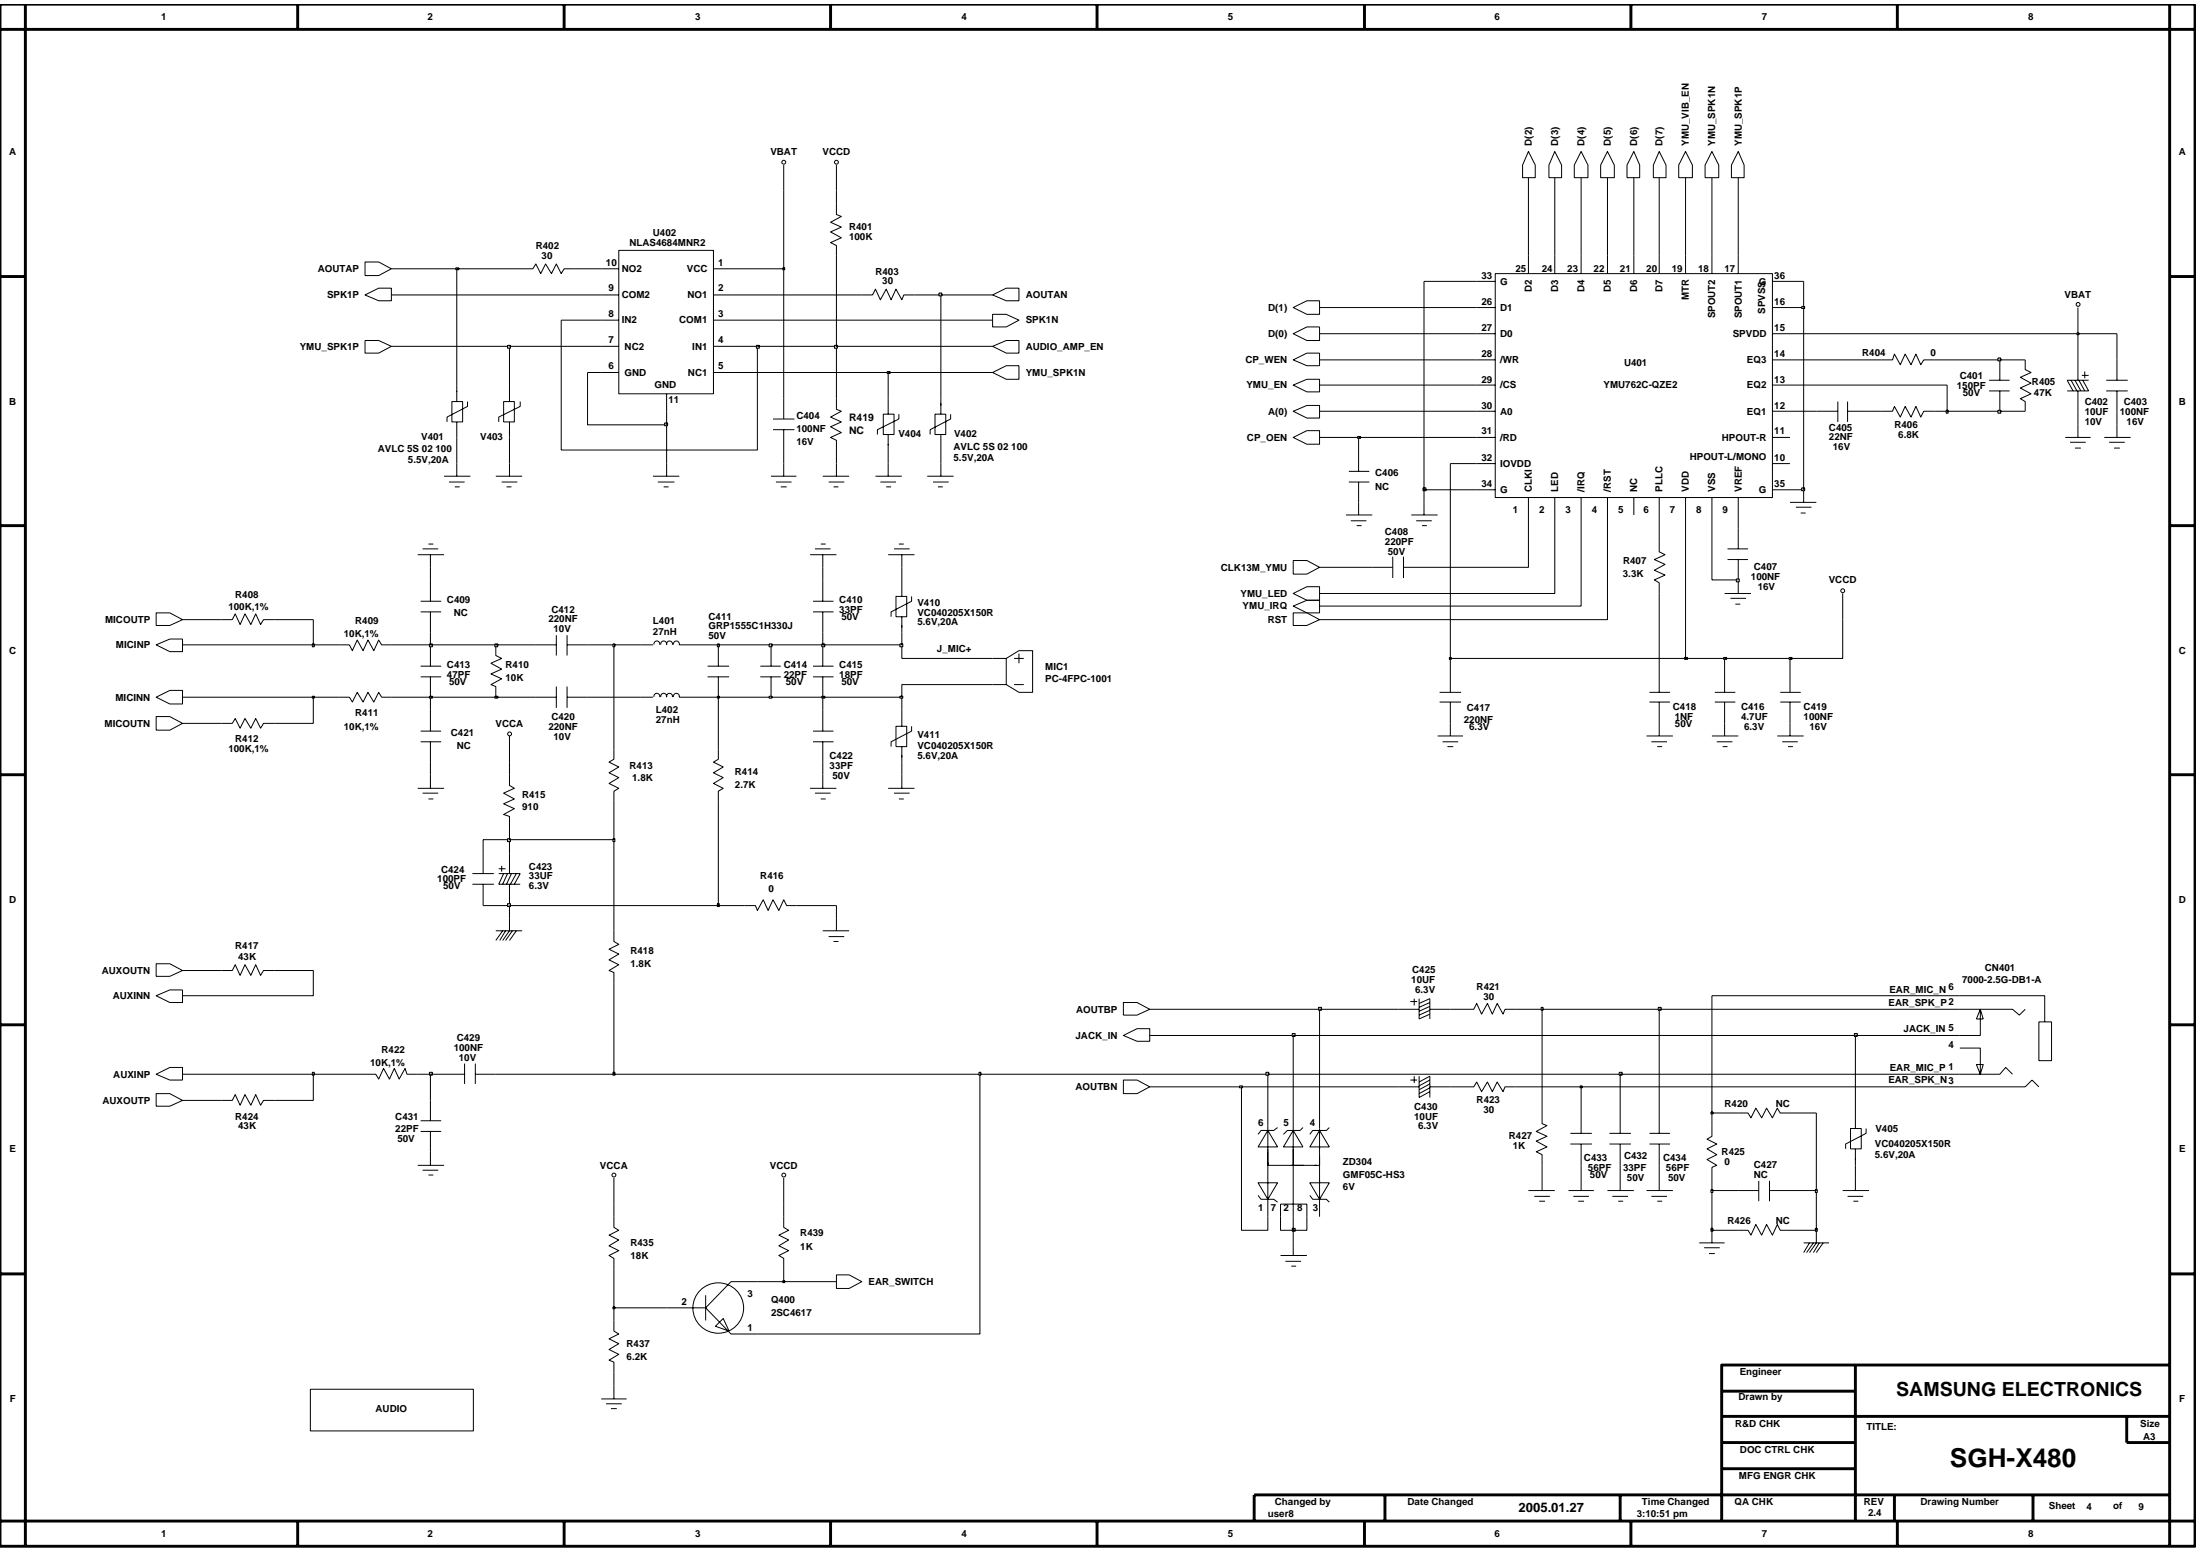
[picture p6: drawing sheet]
<svg xmlns="http://www.w3.org/2000/svg" width="192mm" height="135mm" viewBox="0 0 192 135" stroke-linecap="round" stroke-linejoin="round" font-family="sans-serif">
<g fill="none" stroke="#000" stroke-width=".09">
<path d="M68.4 14.4v2.2M73 17.8v.9l.4 .2-.9 .5 .9 .4-.9 .4 .9 .5-.9 .5 .5 .2v.9M73 14.4v2.2M133.3 13.2l.6 1.2v1.1h-1.1v-1.1zM135.6 13.2l.6 1.2v1.1h-1.1v-1.1zM137.9 13.2l.6 1.2v1.1h-1.2v-1.1zM140.2 13.2l.6 1.2v1.1h-1.2v-1.1zM142.5 13.2l.5 1.2v1.1h-1.1v-1.1zM144.7 13.2l.6 1.2v1.1h-1.1v-1.1zM147 13.2l.6 1.2v1.1h-1.2v-1.1zM149.3 13.2l.6 1.2v1.1h-1.2v-1.1zM151.6 13.2l.5 1.2v1.1h-1.1v-1.1z"/>
<path d="M31.8 22.9h1.2l1.1 .5-1.1 .6h-1.2zM31.8 29.7h1.2l1.1 .5-1.1 .6h-1.2zM31.8 25.7l1.2-.6h1.1v1.1h-1.1zM39.4 35h1v1.8h-1zM39.8 33.6v1.4M39.8 36.8v1.4M40.8 35v.5l-1.8 .9v.4M43.9 35h1v1.8h-1zM44.4 33.6v1.4M44.4 36.8v1.4M45.4 35v.5l-1.9 .9v.4M45.5 23.4h1l.2-.4 .5 .9 .4-.9 .5 .9 .4-.9 .5 .9 .2-.5h.9"/>
<path d="M52.4 23.4h1.6M52.4 30.2h1.6M52.4 27.9h1.6M52.4 25.7h1.6M52.4 32.5h1.6M54 21.8h8.2v12.6h-8.2zM58.2 34.4v1.5M62.2 23.4h1.6M62.2 30.2h1.6M62.2 27.9h1.6M62.2 25.7h1.6M62.2 32.5h1.6"/>
<path d="M67.4 37.5h1.9M67.4 36.5h1.9M68.4 34.8v1.7M68.4 37.5v1.8M73 34.8v.9l.4 .2-.9 .5 .9 .4-.9 .4 .9 .5-.9 .5 .5 .2v.9M75.2 25.7h.9l.3-.5 .4 1 .5-1 .4 1 .5-1 .5 1 .1-.5h1M77.1 36.1h.9v1.8h-.9zM77.5 34.8v1.3M77.5 37.9v1.4M78.4 36.1v.4l-1.9 1v.4M81.6 36.1h.9v1.8h-.9zM82.1 34.8v1.3"/>
<path d="M82.1 37.9v1.4M82.9 36.1v.4l-1.8 1v.4M86.6 27.4h1.2l1.1 .5-1.1 .6h-1.2zM86.6 25.7l1.2-.6h1.1v1.1h-1.1zM86.6 32.5l1.2-.6h1.1v1.2h-1.1zM86.6 30.2l1.2-.5h1.1v1.1h-1.1zM112.8 31.4l1.2-.6h1.1v1.1h-1.1zM112.8 29.1l1.2-.6h1.1v1.2h-1.1zM112.8 26.8l1.2-.6h1.1v1.2h-1.1zM112.8 38.2l1.2-.6h1.1v1.1h-1.1zM112.8 35.9l1.2-.5h1.1v1.1h-1.1zM112.8 33.6l1.2-.5h1.1v1.1h-1.1z"/>
<path d="M118.5 39.3v1.8M128.8 38.2h1.6M128.8 35.9h1.6M128.8 33.6h1.6M128.8 31.4h1.6M128.8 29.1h1.6M128.8 26.8h1.6M128.8 24.5h1.6M130.4 23.9h24.2v19.5h-24.2zM133.3 22.3v1.6M135.6 22.3v1.6M137.9 22.3v1.6"/>
<path d="M140.2 22.3v1.6M142.5 22.3v1.6M144.7 22.3v1.6M147 22.3v1.6M149.3 22.3v1.6M151.6 22.3v1.6M154.6 38.2h1.5M154.6 35.9h1.5M154.6 33.6h1.5M154.6 31.4h1.5M154.6 29.1h1.5M154.6 26.8h1.5"/>
<path d="M154.6 24.5h1.5M158.4 35.9h1.9M160.3 35v1.8M161.2 35.9h1.8M161.2 35v1.8M164.1 35.9h1l.2-.4 .5 .9 .4-.9 .5 .9 .4-.9 .5 .9 .2-.5h.9M164.1 31.4h1l.2-.5 .5 .9 .4-.9 .5 .9 .4-.9 .5 .9 .2-.4h.9M173.5 34.1h1.8M173.5 33.2h1.8M174.4 31.4v1.8M174.4 34.1v1.8M176.7 31.4v.8l.5 .3-1 .4 1 .5-1 .4 1 .6-1 .4 .5 .2v.9"/>
<path d="M180.2 38.2h2.2M180.6 38.6h1.3M180.7 33.2l.5 .9M181 39.1h.5M181 33.2l.5 .9M181.3 26.8v2.3M181.3 31.4v1.8M181.3 34.1v1.8M181.3 37.1v1.1M181.3 33.2l.6 .9M181.6 32.7h.6M181.7 33.2l.5 .9h-1.9"/>
<path d="M181.9 32.4v.6M182.2 33.2h-1.9l.5 .9M183.6 38.2h2.3M183.7 34.1h1.9M183.7 33.2h1.9M184 38.6h1.3M184.4 39.1h.5M184.7 31.4v1.8M184.7 34.1v1.8M184.7 37.1v1.1M13.6 56.2l1.2-.5h1.1v1.1h-1.1zM13.6 53.5h1.2l1.1 .6-1.1 .5h-1.2z"/>
<path d="M19.3 54.1h1l.2-.6 .4 1 .5-1 .5 1 .4-1 .4 1 .3-.4h.9M29.6 56.2h.9l.2 .6 .5-1 .5 1 .4-1 .5 1 .4-1 .3 .4h.8M36.4 48.4h2.3M36.7 59h1.8M36.7 58.1h1.8M36.7 53.4h1.8M36.7 52.4h1.8M36.9 47.9h1.3M37.4 47.5h.4M37.5 48.4v1.1M37.5 50.6v1.8M37.5 53.4v1.7"/>
<path d="M37.5 56.2v1.9M37.5 59v1.8M38.7 41.5h2.3M39.2 42h1.3M39.7 42.5h.4M39.8 40.4v1.1M43.3 56.2v1l.5 .2-1 .5 1 .5-1 .4 1 .4-1 .5 .5 .2v.9M43.3 41.5h2.2M43.8 42h1.3M44.2 42.5h.4M44.4 40.4v1.1M46.7 56.2h1.8"/>
<path d="M48.5 55.4v1.8M48.5 59.9v1.8M49.5 56.2h1.8M49.5 55.4v1.8M49.5 59.9v1.8M55.9 56.2h1.1M57 41.5h2.3M57.1 56.2v-.2l.2-.1 .2 .1v.2M57.4 42h1.4M57.6 56.2l.1-.2 .2-.1 .2 .1v.2M57.9 42.5h.4M58.2 40.4v1.1"/>
<path d="M58.2 56.2v-.2l.2-.1 .2 .1v.2M58.8 56.2v-.2l.2-.1 .2 .1v.2h1.2M61.7 59h1.9M61.7 58.1h1.9M62.7 56.2v1.9M62.7 59v1.8M66.3 59h1.8M66.3 58.1h1.8M67.3 41.5h2.2M67.3 56.2v1.9M67.3 59v1.8M67.7 42h1.3"/>
<path d="M68.1 42.5h.5M68.4 40.4v1.1M70.7 48.4h2.3M70.9 59h1.8M70.9 58.1h1.8M70.9 53.4h1.8M70.9 52.4h1.8M71.1 47.9h1.4M71.6 47.5h.4M71.8 48.4v1.1M71.8 50.6v1.8M71.8 53.4v1.7"/>
<path d="M71.8 56.2v1.9M71.8 59v1.8M71.8 41.5h2.3M72.3 42h1.3M72.7 42.5h.4M73 40.4v1.1M76.4 41.5h2.3M76.8 42h1.4M77.3 42.5h.4M77.5 48.4h2.3M77.5 40.4v1.1M78 47.9h1.3"/>
<path d="M78.2 52h.9v1.8h-.9zM78.4 47.5h.4M78.7 48.4v1.1M78.7 50.6v1.4M78.7 53.8v1.3M79.5 52v.4l-1.8 1v.4M80.9 41.5h2.3M81.4 42h1.4M81.8 42.5h.4M82.1 40.4v1.1M86.6 59.7h1.2l1.1 .7h1.2v-3.6h-1.2l-1.1 .6v2.3M86.6 57.4h1.2"/>
<path d="M88.5 57.4h.8M88.5 59.7h.8M88.9 57v.9M112.8 48.9h1.2l1.1 .6-1.1 .6h-1.2zM112.8 51.8l1.2-.6h1.1v1.2h-1.1zM112.8 52.9l1.2-.5h1.1v1.1h-1.1zM112.8 53.5h1.2l1.1 .6-1.1 .5h-1.2zM117.4 44.9h2.3M117.7 42h1.8M117.7 41.1h1.8M117.8 45.4h1.4M118.3 45.8h.5"/>
<path d="M118.5 42v2.9M119.7 49.5h1.8M121.5 48.6v1.8M122.4 49.5h1.8M122.4 48.6v1.8M123.1 44.9h2.3M123.5 45.4h1.4M124 45.8h.5M124.2 43.8v1.1M126.5 58.5v1.9M128.8 40.4h1.6M128.8 42.7h1.6"/>
<path d="M133.3 43.4v1.5M135.6 43.4v1.5M137.9 43.4v1.5M140.2 43.4v1.5M142.5 43.4v1.5M144.7 47.2v.9l.5 .3-.9 .4 .9 .4-.9 .5 .9 .5-.9 .4 .4 .2v1M144.7 43.4v1.5M144.7 58.5v1.9M147 43.4v1.5M149.3 43.4v1.5M150.4 51.8h2.3M150.4 58.5v1.9"/>
<path d="M150.7 47.9h1.8M150.7 48.8h1.8M151 52.2h1.3M151.4 52.7h.4M151.6 43.4v1.5M151.6 46.1v1.8M151.6 48.8v3M154.6 40.4h1.5M154.6 42.7h1.5M156.1 58.5v1.9M156.1 43.8h2.3M156.7 44.2h1.3"/>
<path d="M157.1 44.8h.4M157.3 42.7v1.1M160.7 51.8v2.3M13.6 62.5h1.2l1.1 .6-1.1 .6h-1.2zM13.6 60.8l1.2-.6h1.1v1.2h-1.1zM19.3 63.1h1l.2-.4 .4 .8 .5-.8 .5 .8 .4-.8 .4 .8 .3-.4h.9M29.6 60.8h.9l.2 .4 .5-.8 .5 .8 .4-.8 .5 .8 .4-.8 .3 .4h.8M36.4 68.8h2.3M36.7 64.7h1.8M36.7 63.8h1.8M36.9 69.2h1.3M37.4 69.7h.4"/>
<path d="M37.5 61.9v1.9M37.5 64.7v1.8M37.5 67.6v1.2M41.2 77.1h1.9M41.2 76.2h1.9M42.1 74.4v1.8M42.1 77.1v1.9M43.5 76.2h1.9l-.5 .9M43.5 75.8h.6M43.8 75.5v.5M43.9 76.2l-.4 .9h1.9M44.3 76.2l-.5 .9"/>
<path d="M44.4 67.6v.9l.5 .3-1 .4 1 .5-1 .4 1 .4-1 .5 .5 .2v.9M44.4 64.2v2.3M44.4 74.4v1.8M44.4 77.1v1.9M44.6 76.2l-.4 .9M45 76.2l-.5 .9M46.7 60.8h1.8M49.5 60.8h1.8M53.6 65.4v.8l-.5 .3 .9 .4-.9 .5 .9 .4-.9 .5 .9 .5-.4 .2v.9M55.9 60.8h1.1M57.1 60.8v-.2l.2-.1 .2 .1v.2M57.6 60.8l.1-.2 .2-.1 .2 .1v.2"/>
<path d="M58.2 60.8v-.2l.2-.1 .2 .1v.2M58.8 60.8v-.2l.2-.1 .2 .1v.2h1.2M62.7 65.4v.8l-.5 .3 .9 .4-.9 .5 .9 .4-.9 .5 .9 .5-.4 .2v.9M65 79h.9l.2 .4 .5-.9 .4 .9 .4-.9 .5 .9 .5-.9 .2 .5h.9M70.7 68.8h2.3M70.9 64.7h1.8M70.9 63.8h1.8M71.1 69.2h1.4M71.6 69.7h.4M71.8 61.9v1.9M71.8 64.7v1.8M71.8 67.6v1.2"/>
<path d="M77.5 68.8h2.3M78 69.2h1.3M78.2 63.4h.9v1.7h-.9zM78.4 69.7h.4M78.7 61.9v1.5M78.7 65.1v1.4M78.7 67.6v1.2M79.5 63.4v.4l-1.8 .9v.4M125.4 64.2h2.2M125.6 61.2h1.9M125.6 60.4h1.9M125.8 64.7h1.4"/>
<path d="M126.3 65.1h.5M126.5 61.2v3M143.6 64.2h2.3M143.9 61.2h1.8M143.9 60.4h1.8M144.1 64.7h1.3M144.6 65.1h.4M144.7 61.2v3M149.3 64.2h2.3M149.6 61.2h1.8M149.6 60.4h1.8M149.8 64.7h1.3"/>
<path d="M150.3 65.1h.4M150.4 61.2v3M155 64.2h2.3M155.3 61.2h1.8M155.3 60.4h1.8M155.5 64.7h1.3M156 65.1h.4M156.1 61.2v3M13.6 95.4h1.2l1.1 .6-1.1 .5h-1.2zM13.6 84.1h1.2l1.1 .6-1.1 .5h-1.2zM13.6 93.7l1.2-.6h1.1v1.1h-1.1zM13.6 86.9l1.2-.6h1.1v1.1h-1.1z"/>
<path d="M19.3 84.7h1l.2-.6 .4 1 .5-1 .5 1 .4-1 .4 1 .3-.4h.9M19.3 96h1l.2-.5 .4 .9 .5-.9 .5 .9 .4-.9 .4 .9 .3-.4h.9M31.8 93.7h1l.2 .4 .5-.9 .5 .9 .4-.9 .4 .9 .5-.9 .2 .5h.9M36.7 98.7h1.8M36.7 97.8h1.8M37.5 96v1.8M37.5 98.7v2.9M38.7 93.7h1.8M40.5 92.8v1.7M41.5 93.7h1.8M41.5 92.8v1.7M43.3 81.2h2.2"/>
<path d="M43.8 81.2l-.5 .8M44.1 81.2l-.5 .8M44.4 80.1v1.1l-.6 .8M44.7 81.2l-.6 .8M45 81.2l-.6 .8M53.6 81.2v.9l.4 .3-.9 .4 .9 .4-.9 .5 .9 .4-.9 .6 .5 .1v1M71.8 81.2h2.3M72.3 81.7h1.3M72.7 82.1h.4M73 80.1v1.1M85.5 93.7v22.7h-21.7l-2.2-2.3M98 87.4h1.2l1.1 .6-1.1 .5h-1.2z"/>
<path d="M98 94.2h1.2l1.1 .6-1.1 .6h-1.2zM98 90.3l1.2-.6h1.1v1.1h-1.1zM110.6 98.6l.8 1.4h-1.7zM110.6 97.1v9M111.4 98.4l-.3 .2h-1.1l-.3 .3M112.8 98.6l.9 1.4h-1.7zM112.8 97.1v9M113.7 98.4l-.3 .2h-1.1l-.3 .3M115.1 98.6l.9 1.4h-1.7zM115.1 97.1v9M116 98.4l-.3 .2h-1.2l-.2 .3M122 88h1.8"/>
<path d="M122 94.8h1.8M123 87.4h.6M123 94.2h.6M123.4 87.1v.6M123.4 93.9v.6M123.8 87.5l.9-.4v1.8M123.8 87.1v1.8l.9-.4M123.8 94.4l.9-.5v1.8M123.8 93.9v1.8l.9-.5M124.7 88h1.8M124.7 88.1l-.9 .4M124.7 87.4l-.9 .5"/>
<path d="M124.7 87.8l-.9 .4M124.7 94.8h1.8M124.7 94.9l-.9 .5M124.7 94.2l-.9 .5M124.7 94.5l-.9 .6M127.6 94.8h1l.2-.4 .4 .8 .6-.8 .4 .8 .4-.8 .5 .8 .2-.4h.9M127.6 88h1l.2-.5 .4 1 .6-1 .4 1 .4-1 .5 1 .2-.5h.9M134.5 97.1v.9l.4 .2-.9 .5 .9 .4-.9 .4 .9 .5-.9 .5 .5 .2v.9M137 98.9h1.9M137 99.8h1.9M137.9 97.1v1.8M137.9 99.8v1.8"/>
<path d="M140.4 98.9h1.9M140.4 99.8h1.9M141.3 97.1v1.8M141.3 99.8v1.8M143.9 98.9h1.8M143.9 99.8h1.8M144.7 97.1v1.8M144.7 99.8v1.8M149.3 98.2v.9l-.4 .3 .9 .4-.9 .4 .9 .5-.9 .4 .9 .5-.5 .2v.9M151.6 97.1h.9l.2 .4 .5-.8 .5 .8 .4-.8 .5 .8 .4-.8 .3 .4h.8M161.4 98.4h1v1.8h-1zM161.8 97.1v1.3"/>
<path d="M162.8 98.4v.5l-1.8 .9v.4M171 93.7h3.4l.6-.6 .6 .6M171 91.4h1.7v2.3l.3-.8h-.6l.3 .8M171 86.9h7.4v2.2M171 88h4.6l.6 .5 .5-.5M171 94.8h5.7l.6-.6 .6 .6M172.7 88l-.3 .9h.6l-.3-.9v2.3h-1.7M177.9 89.1h1.1v3.4h-1.1zM36.4 101.6h2.3M36.9 102.1h1.3M37.4 102.5h.4M53.6 114.1v2l.4 .3-.9 .4 .9 .4-.9 .5 .9 .4-.9 .5 .5 .2v3.2"/>
<path d="M53.6 106.1v1l.4 .2-.9 .4 .9 .5-.9 .5 .9 .4-.9 .4 .5 .3v.9M53.6 102.7v2.3M61.6 113v2.2M62.4 115.7l.7-.7 .5 1.1zM66.1 111.8h-2.3l-2.2 2.3h-3.4M68.4 106.1v1l.4 .2-.9 .4 .9 .5-.9 .5 .9 .4-.9 .4 .5 .3v.9M68.4 102.7v2.3M73 111.2h1.1l1.1 .6-1.1 .6h-1.1zM109.7 103.2h1.7l-.8 1.4zM109.7 104.3l.3 .3h1.1l.3 .3M110.6 101.6h4.5M111.7 106.1v-1.1h2.3v1.1"/>
<path d="M111.7 109.5h2.3M112.1 110h1.4M112.6 110.4h.5M112.8 108.4v1.1M114.3 104.3l.2 .3h1.2l.3 .3M114.3 103.2h1.7l-.9 1.4zM133.3 103.8h2.3M133.8 104.4h1.4M134.3 104.8h.5M134.5 102.7v1.1M136.8 103.8h2.2M137.2 104.4h1.4"/>
<path d="M137.7 104.8h.5M137.9 102.7v1.1M140.2 103.8h2.3M140.6 104.4h1.4M141.2 104.8h.4M141.3 102.7v1.1M143.6 103.8h2.3M144.1 104.4h1.3M144.6 104.8h.4M144.7 102.7v1.1M148.2 108.4h2.2M148.7 108.8h1.3"/>
<path d="M149.1 109.3h.5M149.3 107.3v1.1M151.6 107.3h.9l.2 .4 .5-.9 .5 .9 .4-.9 .5 .9 .4-.9 .3 .5h.8M151.6 103.8h1.8M153.4 103v1.8M154.4 103.8h1.7M154.4 103v1.8M157.3 108.4h2.3M157.8 108.4l-.5 .9M158.2 108.4l-.6 .9M158.4 107.3v1.1l-.6 .9M158.7 108.4l-.5 .9"/>
<path d="M159 108.4l-.6 .9M160.7 103.8h2.3M161.2 104.4h1.3M161.7 104.8h.4M161.8 100.2v1.4M161.8 102.7v1.1M52.4 122h2.3M52.9 122.4h1.3M53.3 122.9h.5"/>
<circle cx="68.4" cy="14.2" r=".17"/>
<circle cx="73" cy="14.2" r=".17"/>
<circle cx="181.3" cy="26.6" r=".17"/>
<circle cx="160.7" cy="51.5" r=".17"/>
<circle cx="44.5" cy="64" r=".17"/>
<circle cx="53.6" cy="102.5" r=".17"/>
<circle cx="62.7" cy="114.1" r="2.21"/>
<circle cx="68.4" cy="102.5" r=".17"/>
</g>
<path d="M53.5 114h.1v.2h-.1z" fill-rule="evenodd" fill="#c2c2c2"/>
<path d="M53.5 114h.1v.2h-.1zM53.6 110.7v3.4h4.6M66.1 111.8h2.3" fill="none" stroke="#000" stroke-width=".09"/>
<path d="M68.3 111.7h.1v.2h-.1z" fill-rule="evenodd" fill="#c2c2c2"/>
<path d="M108.3 94.8v12.5h2.3v-1.2M68.3 111.7h.2v.2h-.2zM68.4 110.7v1.1h4.6M111.7 106.1v1.2h1.1v1.1" fill="none" stroke="#000" stroke-width=".09"/>
<path d="M112.7 107.1h.3v.3h-.3z" fill-rule="evenodd" fill="#c2c2c2"/>
<path d="M112.7 107.1h.3v.3h-.3zM112.8 106.1v1.2h1.2v-1.2" fill="none" stroke="#000" stroke-width=".09"/>
<path d="M149.2 107.1h.2v.3h-.2z" fill-rule="evenodd" fill="#c2c2c2"/>
<path d="M149.2 107.1h.2v.3h-.2zM149.3 103.8v3.5h2.3M156.1 107.3h2.3" fill="none" stroke="#000" stroke-width=".09"/>
<path d="M158.4 107.1h.1v.3h-.1z" fill-rule="evenodd" fill="#c2c2c2"/>
<path d="M53.6 105v1.1M68.4 105v1.1M158.4 107.1h.1v.3h-.1zM158.4 103.8v3.5" fill="none" stroke="#000" stroke-width=".09"/>
<path d="M149.2 103.8h.2v.2h-.2z" fill-rule="evenodd" fill="#c2c2c2"/>
<path d="M149.2 103.8h.2v.2h-.2zM149.3 102.7v1.1h2.3M156.1 103.8h2.3" fill="none" stroke="#000" stroke-width=".09"/>
<path d="M158.4 103.8h.1v.2h-.1z" fill-rule="evenodd" fill="#c2c2c2"/>
<g fill="none" stroke="#000" stroke-width=".09">
<path d="M110.6 93.7v3.4M112.8 90.3v6.8M115.1 88v9.1M134.5 88v9.1M137.9 94.8v2.3M141.3 93.7v3.4M144.7 88v9.1M149.3 97.1v1.1M158.4 97.1v6.7M134.5 101.6v1.1M137.9 101.6v1.1M141.3 101.6v1.1"/>
<path d="M144.7 101.6v1.1M158.4 103.8h.1v.2h-.1zM161.8 101.6v1.1"/>
</g>
<path d="M149.2 97h.2v.2h-.2z" fill-rule="evenodd" fill="#c2c2c2"/>
<path d="M15.9 96h3.4M27.3 93.7v2.3h-3.4M37.5 93.7v2.3M100.3 94.8h8M149.2 97h.2v.2h-.2zM149.3 86.9v10.2h2.3M156.1 97.1h2.3M161.8 90.3v6.8" fill="none" stroke="#000" stroke-width=".09"/>
<path d="M108.1 94.7h.3v.2h-.3z" fill-rule="evenodd" fill="#c2c2c2"/>
<path d="M108.1 94.7h.3v.2h-.3zM108.3 94.8h13.7M126.5 94.8h1.1M132.2 94.8h5.7" fill="none" stroke="#000" stroke-width=".09"/>
<path d="M137.8 94.7h.2v.2h-.2z" fill-rule="evenodd" fill="#c2c2c2"/>
<path d="M15.9 93.7h11.4M137.8 94.7h.2v.2h-.2zM137.9 94.8h33.1" fill="none" stroke="#000" stroke-width=".09"/>
<path d="M27.2 93.5h.2v.3h-.2z" fill-rule="evenodd" fill="#c2c2c2"/>
<path d="M27.2 93.5h.2v.3h-.2zM27.3 93.7h4.5M36.4 93.7h1.1" fill="none" stroke="#000" stroke-width=".09"/>
<path d="M37.5 93.5h.2v.3h-.2z" fill-rule="evenodd" fill="#c2c2c2"/>
<path d="M37.5 93.5h.2v.3h-.2zM37.5 93.7h1.2M43.3 93.7h10.3" fill="none" stroke="#000" stroke-width=".09"/>
<path d="M53.5 93.5h.1v.3h-.1z" fill-rule="evenodd" fill="#c2c2c2"/>
<path d="M53.5 93.5h.1v.3h-.1zM53.6 85.8v7.9h31.9" fill="none" stroke="#000" stroke-width=".09"/>
<path d="M85.4 93.5h.2v.3h-.2z" fill-rule="evenodd" fill="#c2c2c2"/>
<path d="M85.4 93.5h.2v.3h-.2zM85.5 93.7h25.1" fill="none" stroke="#000" stroke-width=".09"/>
<path d="M110.4 93.5h.3v.3h-.3z" fill-rule="evenodd" fill="#c2c2c2"/>
<path d="M110.4 93.5h.3v.3h-.3zM110.6 93.7h30.7" fill="none" stroke="#000" stroke-width=".09"/>
<path d="M141.2 93.5h.3v.3h-.3z" fill-rule="evenodd" fill="#c2c2c2"/>
<path d="M100.3 90.3h12.5M141.2 93.5h.3v.3h-.3zM141.3 93.7h29.7" fill="none" stroke="#000" stroke-width=".09"/>
<path d="M112.7 90.1h.3v.3h-.3z" fill-rule="evenodd" fill="#c2c2c2"/>
<path d="M112.7 90.2h.3v.2h-.3zM112.8 90.3h49" fill="none" stroke="#000" stroke-width=".09"/>
<path d="M161.8 90.1h.2v.3h-.2z" fill-rule="evenodd" fill="#c2c2c2"/>
<path d="M100.3 88h14.8M161.8 90.2h.2v.2h-.2zM161.8 90.3h9.2" fill="none" stroke="#000" stroke-width=".09"/>
<path d="M115 87.9h.3v.2h-.3z" fill-rule="evenodd" fill="#c2c2c2"/>
<path d="M115 87.9h.3v.2h-.3zM115.1 88h6.9M126.5 88h1.1M132.2 88h2.3" fill="none" stroke="#000" stroke-width=".09"/>
<path d="M134.4 87.9h.2v.2h-.2z" fill-rule="evenodd" fill="#c2c2c2"/>
<path d="M134.4 87.9h.2v.2h-.2zM134.5 88h10.2" fill="none" stroke="#000" stroke-width=".09"/>
<path d="M144.6 87.9h.3v.2h-.3z" fill-rule="evenodd" fill="#c2c2c2"/>
<path d="M42.1 79h2.3v1.1M53.6 73.2v8M73 79v1.1M15.9 84.7h3.4M23.9 84.7h3.4v2.2h-11.4M144.7 87.9h.2v.2h-.2zM144.7 88h26.3M149.3 86.9h21.7" fill="none" stroke="#000" stroke-width=".09"/>
<path d="M44.3 78.8h.2v.3h-.2z" fill-rule="evenodd" fill="#c2c2c2"/>
<path d="M44.3 78.8h.2v.3h-.2zM44.4 79h18.3" fill="none" stroke="#000" stroke-width=".09"/>
<path d="M62.6 78.8h.1v.3h-.1z" fill-rule="evenodd" fill="#c2c2c2"/>
<path d="M42.1 74.4v-1.2h2.3v1.2M62.6 78.8h.1v.3h-.1zM62.7 69.9v9.1h2.3M69.5 79h3.5" fill="none" stroke="#000" stroke-width=".09"/>
<path d="M44.3 73.1h.2v.3h-.2z" fill-rule="evenodd" fill="#c2c2c2"/>
<path d="M44.3 73.2h.2v.2h-.2zM44.4 72.1v1.1h9.2" fill="none" stroke="#000" stroke-width=".09"/>
<path d="M53.5 73.1h.1v.3h-.1z" fill-rule="evenodd" fill="#c2c2c2"/>
<g fill="none" stroke="#000" stroke-width=".09">
<path d="M53.6 56.2v9.2M15.9 60.8h11.4v2.3h-3.4M15.9 63.1h3.4M37.5 60.8v1.1M37.5 66.5v1.1M44.4 66.5v1.1M53.5 73.2h.1v.2h-.1zM53.6 69.9v3.3M62.7 60.8v4.6M71.8 60.8v1.1M71.8 66.5v1.1M78.7 60.8v1.1"/>
<path d="M78.7 66.5v1.1"/>
</g>
<path d="M27.2 60.7h.2v.2h-.2z" fill-rule="evenodd" fill="#c2c2c2"/>
<path d="M27.2 60.7h.2v.2h-.2zM27.3 60.8h2.3M34.1 60.8h3.4" fill="none" stroke="#000" stroke-width=".09"/>
<path d="M37.5 60.7h.2v.2h-.2z" fill-rule="evenodd" fill="#c2c2c2"/>
<path d="M37.5 60.7h.2v.2h-.2zM37.5 60.8h5.8" fill="none" stroke="#000" stroke-width=".09"/>
<path d="M43.2 60.7h.2v.2h-.2z" fill-rule="evenodd" fill="#c2c2c2"/>
<path d="M43.2 60.7h.2v.2h-.2zM43.3 60.8h3.4M51.3 60.8h4.6M60.4 60.8h2.3" fill="none" stroke="#000" stroke-width=".09"/>
<path d="M62.6 60.7h.1v.2h-.1z" fill-rule="evenodd" fill="#c2c2c2"/>
<path d="M62.6 60.7h.1v.2h-.1zM62.7 60.8h4.6" fill="none" stroke="#000" stroke-width=".09"/>
<path d="M67.1 60.7h.2v.2h-.2z" fill-rule="evenodd" fill="#c2c2c2"/>
<path d="M67.1 60.7h.2v.2h-.2zM67.3 60.8h4.5" fill="none" stroke="#000" stroke-width=".09"/>
<path d="M71.7 60.7h.2v.2h-.2z" fill-rule="evenodd" fill="#c2c2c2"/>
<path d="M71.7 60.7h.2v.2h-.2zM71.8 60.8h6.9" fill="none" stroke="#000" stroke-width=".09"/>
<path d="M78.5 60.7h.3v.2h-.3z" fill-rule="evenodd" fill="#c2c2c2"/>
<path d="M78.7 56.2v1.2h7.9M86.6 59.7h-7.9v1.1M126.5 57.4v1.1M144.7 51.8v6.7M150.4 57.4v1.1M156.1 57.4v1.1M78.5 60.7h.3v.2h-.3z" fill="none" stroke="#000" stroke-width=".09"/>
<path d="M126.4 57.3h.2v.2h-.2z" fill-rule="evenodd" fill="#c2c2c2"/>
<path d="M126.4 57.3h.2v.2h-.2zM126.5 40.4v17h20.5" fill="none" stroke="#000" stroke-width=".09"/>
<path d="M146.9 57.3h.3v.2h-.3z" fill-rule="evenodd" fill="#c2c2c2"/>
<path d="M147 57.3h.2v.2h-.2zM147 44.9v12.5h3.4" fill="none" stroke="#000" stroke-width=".09"/>
<path d="M150.4 57.3h.2v.2h-.2z" fill-rule="evenodd" fill="#c2c2c2"/>
<path d="M150.4 57.3h.2v.2h-.2zM150.4 57.4h5.7" fill="none" stroke="#000" stroke-width=".09"/>
<path d="M156.1 57.3h.2v.2h-.2z" fill-rule="evenodd" fill="#c2c2c2"/>
<path d="M15.9 56.2h11.4M156.1 57.3h.2v.2h-.2zM160.7 54.1v3.3h-4.6" fill="none" stroke="#000" stroke-width=".09"/>
<path d="M27.2 56.2h.2v.2h-.2z" fill-rule="evenodd" fill="#c2c2c2"/>
<path d="M27.2 56.2h.2v.2h-.2zM27.3 54.1v2.1h2.3M34.1 56.2h3.4" fill="none" stroke="#000" stroke-width=".09"/>
<path d="M37.5 56.2h.2v.2h-.2z" fill-rule="evenodd" fill="#c2c2c2"/>
<path d="M37.5 56.2h.2v.2h-.2zM37.5 55.1v1.1h5.8" fill="none" stroke="#000" stroke-width=".09"/>
<path d="M43.2 56.2h.2v.2h-.2z" fill-rule="evenodd" fill="#c2c2c2"/>
<path d="M43.2 56.2h.2v.2h-.2zM43.3 56.2h3.4M51.3 56.2h2.3" fill="none" stroke="#000" stroke-width=".09"/>
<path d="M53.5 56.2h.1v.2h-.1z" fill-rule="evenodd" fill="#c2c2c2"/>
<path d="M53.5 56.2h.1v.2h-.1zM53.6 56.2h2.3M60.4 56.2h2.3" fill="none" stroke="#000" stroke-width=".09"/>
<path d="M62.6 56.2h.1v.2h-.1z" fill-rule="evenodd" fill="#c2c2c2"/>
<path d="M62.6 56.2h.1v.2h-.1zM62.7 56.2h4.6" fill="none" stroke="#000" stroke-width=".09"/>
<path d="M67.1 56.2h.2v.2h-.2z" fill-rule="evenodd" fill="#c2c2c2"/>
<path d="M67.1 56.2h.2v.2h-.2zM67.3 56.2h4.5" fill="none" stroke="#000" stroke-width=".09"/>
<path d="M71.7 56.2h.2v.2h-.2z" fill-rule="evenodd" fill="#c2c2c2"/>
<path d="M71.7 56.2h.2v.2h-.2zM71.8 55.1v1.1h6.9" fill="none" stroke="#000" stroke-width=".09"/>
<path d="M78.5 56.2h.3v.2h-.3z" fill-rule="evenodd" fill="#c2c2c2"/>
<path d="M15.9 54.1h3.4M23.9 54.1h3.4M37.5 49.5v1.1M71.8 49.5v1.1M78.5 56.2h.3v.2h-.3zM78.7 49.5v1.1M78.7 55.1v1.1M135.6 44.9v6.9h-20.5M137.9 44.9v8h-22.8M140.2 44.9v9.2h-25.1M149.3 44.9v5.7h2.3" fill="none" stroke="#000" stroke-width=".09"/>
<path d="M151.5 50.5h.2v.2h-.2z" fill-rule="evenodd" fill="#c2c2c2"/>
<path d="M115.1 49.5h4.6M124.2 42.7v1.1M133.3 44.9v4.6h-9.1M144.7 44.9v2.3M151.5 50.5h.2v.3h-.2zM151.6 44.9v1.2" fill="none" stroke="#000" stroke-width=".09"/>
<path d="M124.1 42.5h.3v.3h-.3z" fill-rule="evenodd" fill="#c2c2c2"/>
<path d="M124.2 24.5v18.2h4.6M124.1 42.6h.3v.2h-.3zM156.1 42.7h1.2" fill="none" stroke="#000" stroke-width=".09"/>
<path d="M157.2 42.5h.2v.3h-.2z" fill-rule="evenodd" fill="#c2c2c2"/>
<path d="M39.8 38.2v2.2M44.4 38.2v2.2M49 27.9v11.4h17.1v-9.1M58.2 37.1v3.3M68.4 39.3v1.1M73 39.3v1.1M77.5 39.3v1.1M82.1 39.3v1.1M115.1 38.2h3.4v1.1M157.3 26.8v15.9M126.5 40.4h2.3M157.2 42.6h.2v.2h-.2z" fill="none" stroke="#000" stroke-width=".09"/>
<path d="M118.4 38.1h.3v.1h-.3z" fill-rule="evenodd" fill="#c2c2c2"/>
<path d="M51.3 32.5v4.6h6.9M118.4 38.1h.3v.1h-.3zM118.5 38.2h10.3" fill="none" stroke="#000" stroke-width=".09"/>
<path d="M58 36.9h.2v.2h-.2z" fill-rule="evenodd" fill="#c2c2c2"/>
<path d="M58 36.9h.2v.2h-.2zM58.2 35.9v1.2M115.1 35.9h13.7M156.1 35.9h2.3M163 35.9h1.1M168.7 35.9h1.2M181.3 35.9v1.2M184.7 35.9v1.2" fill="none" stroke="#000" stroke-width=".09"/>
<path d="M169.8 35.8h.1v.2h-.1z" fill-rule="evenodd" fill="#c2c2c2"/>
<path d="M169.8 35.8h.1v.2h-.1zM169.9 33.6v2.3h4.5" fill="none" stroke="#000" stroke-width=".09"/>
<path d="M174.3 35.8h.2v.2h-.2z" fill-rule="evenodd" fill="#c2c2c2"/>
<path d="M39.8 23.4v10.2M44.4 30.2v3.4M51.3 32.5h1.1M63.8 32.5h13.7v2.3M68.4 23.4v11.4M73 30.2v4.6M82.1 25.7v9.1M115.1 33.6h13.7M156.1 33.6h13.8M174.3 35.8h.2v.2h-.2zM174.4 35.9h2.3" fill="none" stroke="#000" stroke-width=".09"/>
<path d="M77.4 32.4h.2v.2h-.2z" fill-rule="evenodd" fill="#c2c2c2"/>
<path d="M77.4 32.4h.2v.2h-.2zM77.5 32.5h9.1M115.1 31.4h13.7M156.1 31.4h8M168.7 31.4h5.7" fill="none" stroke="#000" stroke-width=".09"/>
<path d="M174.3 31.2h.2v.3h-.2z" fill-rule="evenodd" fill="#c2c2c2"/>
<path d="M34.1 30.2h10.3M174.3 31.2h.2v.3h-.2zM174.4 31.4h2.3M181.3 29.1v2.3M184.7 29.1v2.3" fill="none" stroke="#000" stroke-width=".09"/>
<path d="M44.3 30.1h.2v.3h-.2z" fill-rule="evenodd" fill="#c2c2c2"/>
<path d="M44.3 30.1h.2v.3h-.2zM44.4 30.2h8M63.8 30.2h2.3" fill="none" stroke="#000" stroke-width=".09"/>
<path d="M66 30.1h.2v.3h-.2z" fill-rule="evenodd" fill="#c2c2c2"/>
<path d="M66 30.1h.2v.3h-.2zM66.1 30.2h6.9" fill="none" stroke="#000" stroke-width=".09"/>
<path d="M72.8 30.1h.2v.3h-.2z" fill-rule="evenodd" fill="#c2c2c2"/>
<path d="M72.8 30.1h.2v.3h-.2zM73 22.3v7.9h13.6M115.1 29.1h13.7M156.1 29.1h25.2" fill="none" stroke="#000" stroke-width=".09"/>
<path d="M181.2 29h.1v.2h-.1z" fill-rule="evenodd" fill="#c2c2c2"/>
<path d="M49 27.9h3.4M63.8 27.9h22.8M115.1 26.8h13.7M156.1 26.8h1.2M181.2 29h.1v.2h-.1zM181.3 29.1h3.4" fill="none" stroke="#000" stroke-width=".09"/>
<path d="M157.2 26.7h.2v.2h-.2z" fill-rule="evenodd" fill="#c2c2c2"/>
<path d="M34.1 25.7h18.3M63.8 25.7h11.4M79.8 25.7h2.3M157.2 26.7h.2v.2h-.2zM157.3 24.5v2.3" fill="none" stroke="#000" stroke-width=".09"/>
<path d="M81.9 25.5h.3v.3h-.3z" fill-rule="evenodd" fill="#c2c2c2"/>
<path d="M34.1 23.4h5.7M81.9 25.6h.3v.2h-.3zM82.1 25.7h4.5M124.2 24.5h4.6M156.1 24.5h1.2" fill="none" stroke="#000" stroke-width=".09"/>
<path d="M39.8 23.3h.2v.2h-.2z" fill-rule="evenodd" fill="#c2c2c2"/>
<path d="M39.8 23.4h.2v.1h-.2zM39.8 23.4h5.7M50.1 23.4h2.3M63.8 23.4h4.6" fill="none" stroke="#000" stroke-width=".09"/>
<path d="M68.3 23.3h.1v.2h-.1z" fill-rule="evenodd" fill="#c2c2c2"/>
<g fill="none" stroke="#000" stroke-width=".09">
<path d="M68.4 16.6v6.8M73 16.6v1.2M133.3 15.5v6.8M135.6 15.5v6.8M137.9 15.5v6.8M140.2 15.5v6.8M142.5 15.5v6.8M144.7 15.5v6.8M147 15.5v6.8M149.3 15.5v6.8M151.6 15.5v6.8M68.3 23.4h.2v.1h-.2z"/>
<path d="M27.1 121.2h14.2v3.6h-14.2z"/>
</g>
<g fill="none" stroke="#000" stroke-width=".25">
<path d="M0 .4h191.5v134.5h-191.5zM0 2.6h191.5M2.2 .4v134.5M26 .4v2.2M49.2 .4v2.2M72.5 .4v2.2M95.7 .4v2.2M119 .4v2.2M142.3 .4v2.2M165.5 .4v2.2M189.3 .4v134.5M0 24.1h2.2"/>
<path d="M189.3 24.1h2.2M0 45.8h2.2M189.3 45.8h2.2M0 67.6h2.2M189.3 67.6h2.2M0 89.4h2.2M189.3 89.4h2.2M0 111.1h2.2M161.8 119.1v13.6M189.3 119.1h-39.1v13.6M189.3 111.1h2.2M0 132.7h191.5"/>
<path d="M26 132.7v2.2M49.2 132.7v2.2M72.5 132.7v2.2M95.7 132.7v2.2M119 132.7v2.2M120.8 130.4v2.3M141.3 130.4v2.3M142.3 132.7v2.2M150.2 121.3h11.6M150.2 123.5h39.1M150.2 125.8h11.6M150.2 128.1h11.6"/>
<path d="M165.3 130.4v2.3M165.5 132.7v2.2M177.3 130.4v2.3M185.5 123.5v2.3h3.8M189.3 130.4h-79.9v2.3"/>
</g>
<text font-size="2.3" x="170.1" y="127.9">SGH-X480</text>
<text font-size="1.7" x="165.4" y="121.8">SAMSUNG ELECTRONICS</text>
<text font-size="1.1" x="132.5" y="131.9">2005.01.27</text>
<g font-size=".9">
<text x="133.6" y="12.7" transform="rotate(-90 133.6 12.7)">D(2)</text>
<text x="135.9" y="12.7" transform="rotate(-90 135.9 12.7)">D(3)</text>
<text x="138.2" y="12.7" transform="rotate(-90 138.2 12.7)">D(4)</text>
<text x="140.5" y="12.7" transform="rotate(-90 140.5 12.7)">D(5)</text>
<text x="142.8" y="12.7" transform="rotate(-90 142.8 12.7)">D(6)</text>
<text x="145" y="12.7" transform="rotate(-90 145 12.7)">D(7)</text>
<text x="147.3" y="12.7" transform="rotate(-90 147.3 12.7)">YMU_VIB_EN</text>
<text x="149.6" y="12.7" transform="rotate(-90 149.6 12.7)">YMU_SPK1N</text>
<text x="151.9" y="12.7" transform="rotate(-90 151.9 12.7)">YMU_SPK1P</text>
<text x="133.6" y="25.4" transform="rotate(-90 133.6 25.4)">D2</text>
<text x="135.9" y="25.4" transform="rotate(-90 135.9 25.4)">D3</text>
<text x="138.2" y="25.4" transform="rotate(-90 138.2 25.4)">D4</text>
<text x="140.5" y="25.4" transform="rotate(-90 140.5 25.4)">D5</text>
<text x="142.8" y="25.4" transform="rotate(-90 142.8 25.4)">D6</text>
<text x="145" y="25.4" transform="rotate(-90 145 25.4)">D7</text>
<text x="147.3" y="26.2" transform="rotate(-90 147.3 26.2)">MTR</text>
<text x="149.6" y="27.8" transform="rotate(-90 149.6 27.8)">SPOUT2</text>
<text x="151.9" y="27.8" transform="rotate(-90 151.9 27.8)">SPOUT1</text>
<text x="154" y="27.4" transform="rotate(-90 154 27.4)">SPVSS</text>
<text x="74.1" y="36.7">R419</text>
<text x="74.1" y="37.9">NC</text>
<text x="133.6" y="42.9" transform="rotate(-90 133.6 42.9)">CLKI</text>
<text x="135.9" y="42.9" transform="rotate(-90 135.9 42.9)">LED</text>
<text x="138.2" y="42.9" transform="rotate(-90 138.2 42.9)">/IRQ</text>
<text x="140.5" y="42.9" transform="rotate(-90 140.5 42.9)">/RST</text>
<text x="142.8" y="42.9" transform="rotate(-90 142.8 42.9)">NC</text>
<text x="145" y="42.9" transform="rotate(-90 145 42.9)">PLLC</text>
<text x="147.3" y="42.9" transform="rotate(-90 147.3 42.9)">VDD</text>
<text x="149.6" y="42.9" transform="rotate(-90 149.6 42.9)">VSS</text>
<text x="151.9" y="42.9" transform="rotate(-90 151.9 42.9)">VREF</text>
</g>
<g font-size=".8">
<text x="14.1" y="1.8">1</text>
<text x="37.3" y="1.8">2</text>
<text x="60.6" y="1.8">3</text>
<text x="83.9" y="1.8">4</text>
<text x="107.1" y="1.8">5</text>
<text x="130.4" y="1.8">6</text>
<text x="153.7" y="1.8">7</text>
<text x="176.9" y="1.8">8</text>
<text x=".8" y="13.5">A</text>
<text x="67.2" y="13.5">VBAT</text>
<text x="71.7" y="13.5">VCCD</text>
<text x="190.1" y="13.5">A</text>
<text x="27.7" y="23.7">AOUTAP</text>
<text x="46.7" y="21.7">R402</text>
<text x="47.2" y="22.6">30</text>
<text x="52.9" y="23.2">10</text>
<text x="54.2" y="23.7">NO2</text>
<text x="54.9" y="21.5">NLAS4684MNR2</text>
<text x="57" y="20.6">U402</text>
<text x="59.9" y="23.7">VCC</text>
<text x="62.7" y="23.2">1</text>
<text x="74.1" y="20.1">R401</text>
<text x="74.1" y="20.9">100K</text>
<text x="132.2" y="23.7">25</text>
<text x="134.5" y="23.7">24</text>
<text x="136.7" y="23.7">23</text>
<text x="139" y="23.7">22</text>
<text x="141.3" y="23.7">21</text>
<text x="143.6" y="23.7">20</text>
<text x="145.8" y="23.7">19</text>
<text x="148.1" y="23.7">18</text>
<text x="150.4" y="23.7">17</text>
<text x="28.5" y="26">SPK1P</text>
<text x="53.1" y="25.4">9</text>
<text x="53.1" y="27.7">8</text>
<text x="53.1" y="29.9">7</text>
<text x="54.2" y="26">COM2</text>
<text x="54.2" y="28.2">IN2</text>
<text x="59.3" y="28.2">COM1</text>
<text x="60" y="26">NO1</text>
<text x="62.7" y="25.4">2</text>
<text x="62.7" y="27.7">3</text>
<text x="62.7" y="29.9">4</text>
<text x="76.4" y="24">R403</text>
<text x="77" y="24.8">30</text>
<text x="89.5" y="28.2">SPK1N</text>
<text x="89.5" y="26">AOUTAN</text>
<text x="110.6" y="27.1">D(1)</text>
<text x="110.6" y="29.4">D(0)</text>
<text x="129.2" y="24.4">33</text>
<text x="129.2" y="28.8">27</text>
<text x="129.2" y="26.6">26</text>
<text x="130.9" y="24.8">G</text>
<text x="130.9" y="29.4">D0</text>
<text x="130.9" y="27.1">D1</text>
<text x="151.2" y="29.4">SPVDD</text>
<text x="153.4" y="24.8">G</text>
<text x="154.8" y="26.6">16</text>
<text x="154.8" y="28.8">15</text>
<text x="154.8" y="24.4">36</text>
<text x="180.1" y="26">VBAT</text>
<text x=".8" y="35.3">B</text>
<text x="26.2" y="30.5">YMU_SPK1P</text>
<text x="53.1" y="32.2">6</text>
<text x="54.5" y="30.5">NC2</text>
<text x="54.5" y="32.8">GND</text>
<text x="57.1" y="33.9">GND</text>
<text x="58.3" y="35.1">11</text>
<text x="60" y="32.8">NC1</text>
<text x="60.4" y="30.5">IN1</text>
<text x="62.7" y="32.2">5</text>
<text x="89.5" y="30.5">AUDIO_AMP_EN</text>
<text x="89.5" y="32.8">YMU_SPK1N</text>
<text x="108.6" y="31.7">CP_WEN</text>
<text x="108.7" y="33.9">YMU_EN</text>
<text x="129.2" y="35.7">30</text>
<text x="129.2" y="33.4">29</text>
<text x="129.2" y="31.1">28</text>
<text x="130.9" y="33.9">/CS</text>
<text x="130.9" y="31.7">/WR</text>
<text x="139.9" y="33.9">YMU762C-QZE2</text>
<text x="141.7" y="31.9">U401</text>
<text x="152.4" y="33.9">EQ2</text>
<text x="152.4" y="31.7">EQ3</text>
<text x="154.8" y="35.7">12</text>
<text x="154.8" y="33.4">13</text>
<text x="154.8" y="31.1">14</text>
<text x="162.4" y="31">R404</text>
<text x="168.4" y="31">0</text>
<text x="170.7" y="33.9">150PF</text>
<text x="171" y="33.1">C401</text>
<text x="171.2" y="34.5">50V</text>
<text x="177.3" y="33.6">R405</text>
<text x="177.4" y="34.5">47K</text>
<text x="181.9" y="35.4">C402</text>
<text x="185.3" y="35.4">C403</text>
<text x="190.1" y="35.3">B</text>
<text x="33" y="39.4">AVLC 5S 02 100</text>
<text x="35.6" y="40.4">5.5V,20A</text>
<text x="36.7" y="38.4">V401</text>
<text x="41.9" y="38.4">V403</text>
<text x="69.5" y="36.5">C404</text>
<text x="69.5" y="37.7">100NF</text>
<text x="69.5" y="38.8">16V</text>
<text x="78.4" y="38.2">V404</text>
<text x="83.2" y="40.2">5.5V,20A</text>
<text x="83.2" y="39.2">AVLC 5S 02 100</text>
<text x="83.2" y="38.2">V402</text>
<text x="108.8" y="38.4">CP_OEN</text>
<text x="110.6" y="36.2">A(0)</text>
<text x="120" y="41.5">C406</text>
<text x="129.2" y="40.2">32</text>
<text x="129.2" y="37.9">31</text>
<text x="130.9" y="36.2">A0</text>
<text x="130.9" y="40.7">IOVDD</text>
<text x="130.9" y="38.4">/RD</text>
<text x="147.4" y="40.1">HPOUT-L/MONO</text>
<text x="150.2" y="38.4">HPOUT-R</text>
<text x="152.4" y="36.2">EQ1</text>
<text x="154.8" y="40.2">10</text>
<text x="154.8" y="37.9">11</text>
<text x="159.5" y="38.4">22NF</text>
<text x="159.5" y="37.6">C405</text>
<text x="159.9" y="39.2">16V</text>
<text x="165.2" y="37.3">R406</text>
<text x="165.6" y="38.2">6.8K</text>
<text x="181.9" y="37">10V</text>
<text x="181.9" y="36.2">10UF</text>
<text x="184.9" y="36.2">100NF</text>
<text x="185.5" y="37">16V</text>
<text x="120" y="42.7">NC</text>
<text x="120.8" y="47.5">220PF</text>
<text x="120.8" y="46.7">C408</text>
<text x="129.2" y="42.5">34</text>
<text x="130.9" y="43">G</text>
<text x="132" y="44.7">1</text>
<text x="134.3" y="44.7">2</text>
<text x="136.6" y="44.7">3</text>
<text x="138.9" y="44.7">4</text>
<text x="141.2" y="44.7">5</text>
<text x="143.4" y="44.7">6</text>
<text x="145.7" y="44.7">7</text>
<text x="148" y="44.7">8</text>
<text x="150.3" y="44.7">9</text>
<text x="153.4" y="43">G</text>
<text x="154.8" y="42.5">35</text>
<text x="19.9" y="53.2">100K,1%</text>
<text x="20.5" y="52.2">R408</text>
<text x="39" y="52.6">C409</text>
<text x="39.6" y="53.7">NC</text>
<text x="48.1" y="53.4">C412</text>
<text x="73.2" y="53.4">33PF</text>
<text x="73.2" y="52.6">C410</text>
<text x="80" y="53.7">VC040205X150R</text>
<text x="80" y="52.9">V410</text>
<text x="106.5" y="49.8">CLK13M_YMU</text>
<text x="108.2" y="52.1">YMU_LED</text>
<text x="108.4" y="53.2">YMU_IRQ</text>
<text x="121.1" y="48.4">50V</text>
<text x="141.6" y="50.3">3.3K</text>
<text x="141.6" y="49.2">R407</text>
<text x="152.7" y="50.6">100NF</text>
<text x="153" y="49.7">C407</text>
<text x="153.3" y="51.5">16V</text>
<text x="159.5" y="50.9">VCCD</text>
<text x=".8" y="57">C</text>
<text x="9.2" y="54.3">MICOUTP</text>
<text x="10.1" y="56.5">MICINP</text>
<text x="30" y="55.6">10K,1%</text>
<text x="31" y="54.5">R409</text>
<text x="39" y="59.1">47PF</text>
<text x="39" y="58.3">C413</text>
<text x="39.2" y="59.7">50V</text>
<text x="44.1" y="59.4">10K</text>
<text x="44.1" y="58.3">R410</text>
<text x="47.8" y="54.3">220NF</text>
<text x="48.3" y="55.1">10V</text>
<text x="57" y="54.5">L401</text>
<text x="57" y="55.4">27nH</text>
<text x="61.8" y="55.7">50V</text>
<text x="61.8" y="54.9">GRP1555C1H330J</text>
<text x="61.8" y="54">C411</text>
<text x="68.4" y="58.3">C414</text>
<text x="68.4" y="59.1">22PF</text>
<text x="68.5" y="59.7">50V</text>
<text x="73.2" y="59.1">18PF</text>
<text x="73.2" y="58.3">C415</text>
<text x="73.4" y="59.7">50V</text>
<text x="73.4" y="54.1">50V</text>
<text x="80" y="54.5">5.6V,20A</text>
<text x="81.7" y="56.8">J_MIC+</text>
<text x="91.2" y="58.4">MIC1</text>
<text x="91.2" y="59.5">PC-4FPC-1001</text>
<text x="110.6" y="54.3">RST</text>
<text x="190.1" y="57">C</text>
<text x="9.1" y="63.4">MICOUTN</text>
<text x="10.1" y="61.1">MICINN</text>
<text x="19.9" y="65.6">100K,1%</text>
<text x="20.5" y="64.7">R412</text>
<text x="30" y="63.7">10K,1%</text>
<text x="31" y="62.5">R411</text>
<text x="39.3" y="64.2">C421</text>
<text x="39.8" y="65.4">NC</text>
<text x="43.2" y="63.4">VCCA</text>
<text x="47.8" y="63.7">220NF</text>
<text x="48.1" y="62.8">C420</text>
<text x="48.3" y="64.5">10V</text>
<text x="57.2" y="62.2">L402</text>
<text x="57.2" y="63.1">27nH</text>
<text x="80" y="64.4">V411</text>
<text x="80" y="65.4">VC040205X150R</text>
<text x="127.7" y="63.1">220NF</text>
<text x="128" y="62">C417</text>
<text x="128.2" y="63.7">6.3V</text>
<text x="145.9" y="61.9">C418</text>
<text x="146.1" y="62.8">1NF</text>
<text x="146.1" y="63.4">50V</text>
<text x="151.9" y="62.8">4.7UF</text>
<text x="151.9" y="61.9">C416</text>
<text x="152.1" y="63.7">6.3V</text>
<text x="157.3" y="61.9">C419</text>
<text x="157.3" y="62.8">100NF</text>
<text x="157.8" y="63.7">16V</text>
<text x="45.5" y="70.7">910</text>
<text x="45.5" y="69.6">R415</text>
<text x="54.9" y="67.1">R413</text>
<text x="55.1" y="68.2">1.8K</text>
<text x="64.1" y="68.8">2.7K</text>
<text x="64.1" y="67.6">R414</text>
<text x="72.4" y="66.2">C422</text>
<text x="72.4" y="67.1">33PF</text>
<text x="72.6" y="67.9">50V</text>
<text x="80" y="66.2">5.6V,20A</text>
<text x="38.1" y="77">100PF</text>
<text x="38.5" y="76.1">C424</text>
<text x="38.7" y="77.6">50V</text>
<text x="46.1" y="75.9">C423</text>
<text x="46.1" y="76.7">33UF</text>
<text x="46.1" y="77.6">6.3V</text>
<text x="66.3" y="76.7">R416</text>
<text x="67" y="77.8">0</text>
<text x=".8" y="78.8">D</text>
<text x="20.5" y="82.8">R417</text>
<text x="20.8" y="83.7">43K</text>
<text x="55" y="83.2">R418</text>
<text x="190.1" y="78.8">D</text>
<text x="8.9" y="84.9">AUXOUTN</text>
<text x="9.8" y="87.1">AUXINN</text>
<text x="55" y="84.3">1.8K</text>
<text x="93.9" y="88.3">AOUTBP</text>
<text x="123.1" y="85.7">10UF</text>
<text x="123.2" y="84.9">C425</text>
<text x="123.4" y="86.6">6.3V</text>
<text x="128.8" y="86.3">R421</text>
<text x="129.4" y="87.2">30</text>
<text x="164.8" y="87.7">EAR_SPK_P2</text>
<text x="164.8" y="86.6">EAR_MIC_N</text>
<text x="170" y="86.3">6</text>
<text x="171.2" y="85.8">7000-2.5G-DB1-A</text>
<text x="173.1" y="84.7">CN401</text>
<text x="9.9" y="94">AUXINP</text>
<text x="32.3" y="93">10K,1%</text>
<text x="33.3" y="91.8">R422</text>
<text x="39.6" y="91.7">100NF</text>
<text x="39.8" y="90.8">C429</text>
<text x="40" y="92.5">10V</text>
<text x="93.8" y="90.6">JACK_IN</text>
<text x="93.8" y="95.1">AOUTBN</text>
<text x="164.7" y="94.5">EAR_SPK_N3</text>
<text x="164.8" y="93.4">EAR_MIC_P 1</text>
<text x="166.1" y="90">JACK_IN 5</text>
<text x="170" y="91.4">4</text>
<text x=".8" y="100.5">E</text>
<text x="8.9" y="96.3">AUXOUTP</text>
<text x="20.5" y="97.7">R424</text>
<text x="20.8" y="98.5">43K</text>
<text x="34.5" y="98.8">22PF</text>
<text x="34.5" y="97.7">C431</text>
<text x="34.7" y="99.6">50V</text>
<text x="52.3" y="101.9">VCCA</text>
<text x="67.2" y="101.9">VCCD</text>
<text x="109.7" y="98.2">6</text>
<text x="112" y="98.2">5</text>
<text x="114.3" y="98.2">4</text>
<text x="117.1" y="101.6">ZD304</text>
<text x="123.4" y="96.8">C430</text>
<text x="123.4" y="97.7">10UF</text>
<text x="123.7" y="98.5">6.3V</text>
<text x="128.8" y="96.2">R423</text>
<text x="129.4" y="97.1">30</text>
<text x="131.6" y="99.4">R427</text>
<text x="132" y="100.2">1K</text>
<text x="138.2" y="101.3">C433</text>
<text x="141.7" y="101.1">C432</text>
<text x="145.1" y="101.3">C434</text>
<text x="150.2" y="100.7">R425</text>
<text x="150.4" y="96.6">R420</text>
<text x="150.4" y="101.6">0</text>
<text x="153" y="101.9">C427</text>
<text x="154.9" y="96.6">NC</text>
<text x="163.5" y="101">5.6V,20A</text>
<text x="163.5" y="100">VC040205X150R</text>
<text x="163.6" y="98.8">V405</text>
<text x="190.1" y="100.5">E</text>
<text x="69.8" y="107.8">R439</text>
<text x="109.7" y="105.6">1</text>
<text x="110.8" y="105.6">7</text>
<text x="112" y="105.6">2</text>
<text x="113.1" y="105.6">8</text>
<text x="114.5" y="105.6">3</text>
<text x="117.1" y="102.7">GMF05C-HS3</text>
<text x="117.1" y="103.8">6V</text>
<text x="138.5" y="102.1">56PF</text>
<text x="138.7" y="102.8">50V</text>
<text x="141.6" y="102.1">33PF</text>
<text x="141.9" y="103">50V</text>
<text x="145.3" y="102.1">56PF</text>
<text x="145.5" y="103">50V</text>
<text x="150.7" y="106.7">R426</text>
<text x="153" y="102.7">NC</text>
<text x="154.9" y="106.7">NC</text>
<text x="55" y="108.7">R435</text>
<text x="55" y="109.8">18K</text>
<text x="59.5" y="113.8">2</text>
<text x="65.2" y="113.1">3</text>
<text x="67.3" y="113.7">Q400</text>
<text x="69.8" y="109">1K</text>
<text x="75.8" y="112.1">EAR_SWITCH</text>
<text x="54.7" y="117.5">R437</text>
<text x="54.7" y="118.6">6.2K</text>
<text x="65.2" y="116.1">1</text>
<text x="67.3" y="114.8">2SC4617</text>
<text x="151.8" y="120">Engineer</text>
<text x=".8" y="122.3">F</text>
<text x="32.8" y="123.2">AUDIO</text>
<text x="151.4" y="124.4">R&amp;D CHK</text>
<text x="151.7" y="122.2">Drawn by</text>
<text x="162.8" y="124.8">TITLE:</text>
<text x="186.7" y="124.4">Size</text>
<text x="187" y="125.6">A3</text>
<text x="190.1" y="122.3">F</text>
<text x="111.2" y="131.3">Changed by</text>
<text x="122.8" y="131.3">Date Changed</text>
<text x="143.2" y="131.3">Time Changed</text>
<text x="151.3" y="131.3">QA CHK</text>
<text x="151.7" y="129">MFG ENGR CHK</text>
<text x="151.8" y="126.7">DOC CTRL CHK</text>
<text x="162.6" y="131.3">REV</text>
<text x="167.5" y="131.3">Drawing Number</text>
<text x="178.7" y="131.6">Sheet</text>
<text x="182" y="131.7">4</text>
<text x="184.3" y="131.6">of</text>
<text x="186.5" y="131.7">9</text>
<text x="14.1" y="134.1">1</text>
<text x="37.3" y="134.1">2</text>
<text x="60.6" y="134.1">3</text>
<text x="83.9" y="134.1">4</text>
<text x="107.1" y="134.1">5</text>
<text x="110.6" y="132.3">user8</text>
<text x="130.4" y="134.1">6</text>
<text x="142.8" y="132.3">3:10:51 pm</text>
<text x="153.7" y="134.1">7</text>
<text x="163" y="132.2">2.4</text>
<text x="176.9" y="134.1">8</text>
</g>
</svg>
